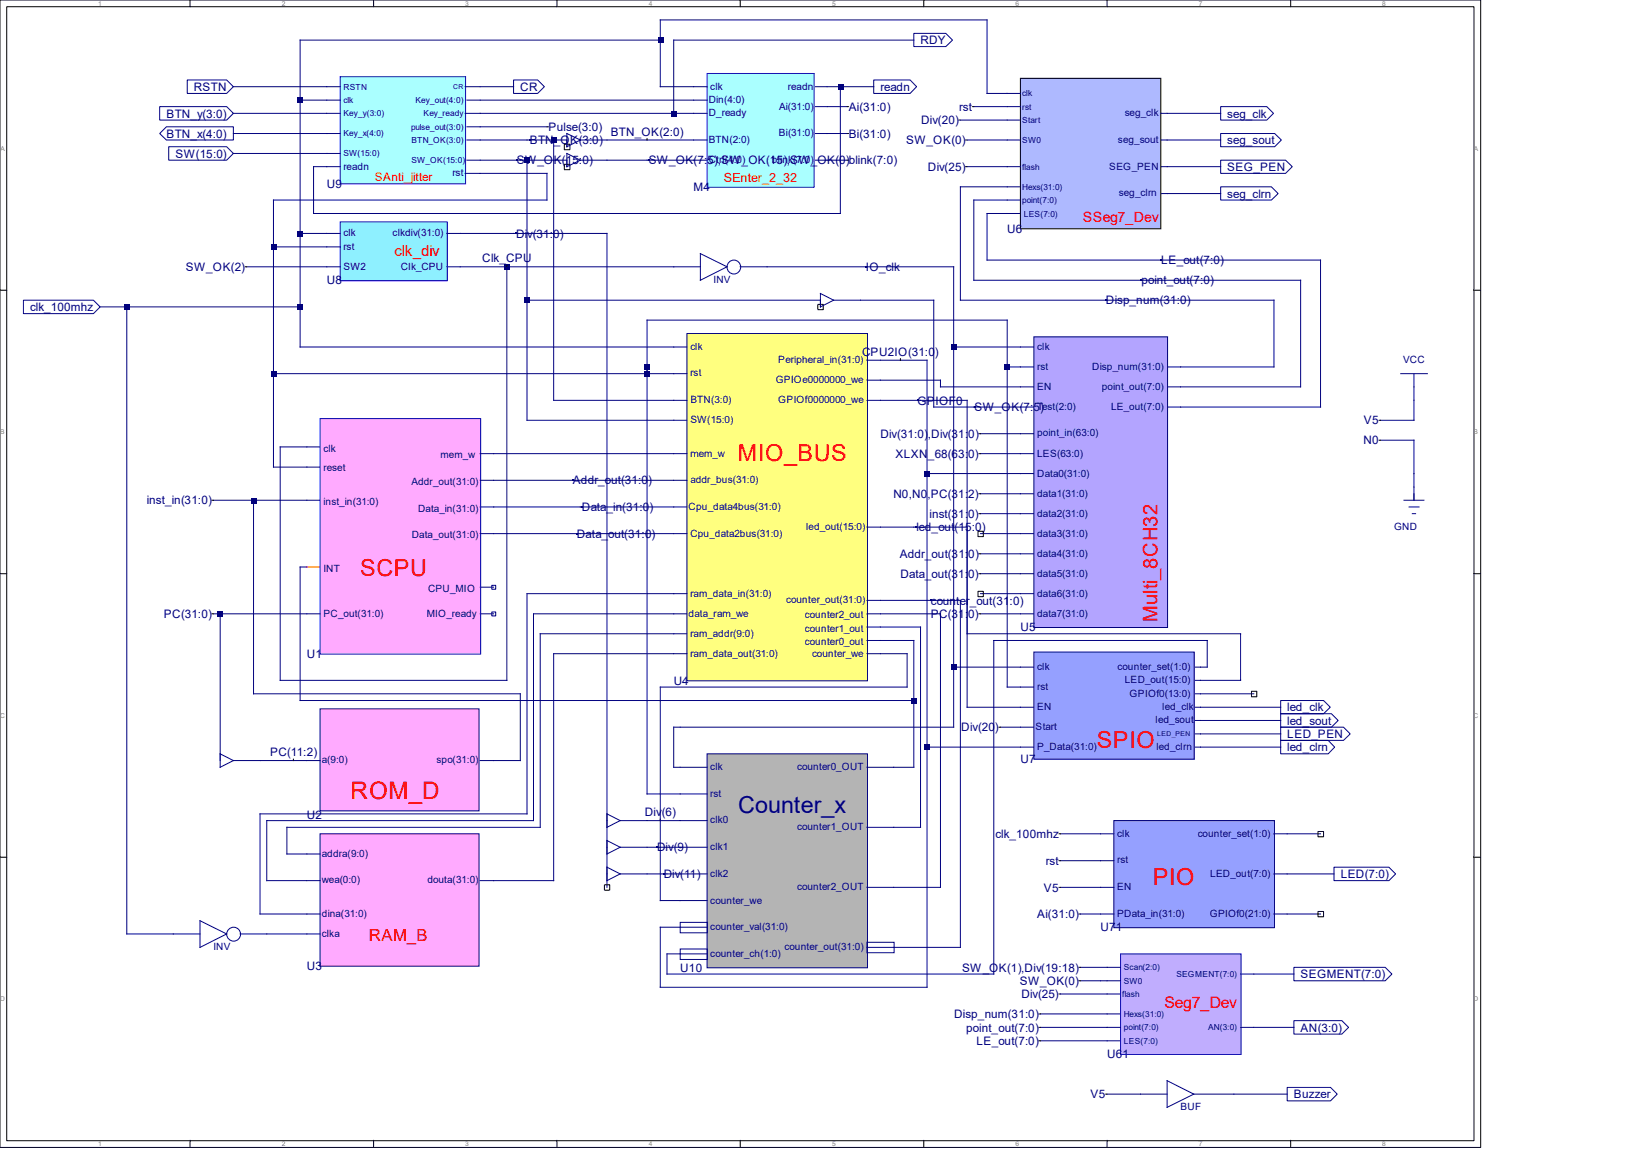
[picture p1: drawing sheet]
<svg xmlns="http://www.w3.org/2000/svg" width="297mm" height="210mm" viewBox="0 0 297 210" stroke-linecap="round" stroke-linejoin="round" font-family="sans-serif">
<g fill="none" stroke="#000" stroke-width=".18">
<path d="M0 0h270.5v209.5h-270.5zM1.2 1.2h268v207.1h-268zM34.7 0v1.2M68.2 0v1.2M101.7 0v1.2M135.2 0v1.2M168.7 0v1.2M202.2 0v1.2M235.8 0v1.2M0 53h1.2M269.2 53h1.2M0 104.8h1.2"/>
<path d="M269.2 104.8h1.2M0 156.5h1.2M269.2 156.5h1.2M34.7 208.2v1.3M68.2 208.2v1.3M101.7 208.2v1.3M135.2 208.2v1.3M168.7 208.2v1.3M202.2 208.2v1.3M235.8 208.2v1.3"/>
</g>
<path d="M62.1 14h22.9v19.6h-22.9z" fill-rule="evenodd" fill="#aff"/>
<path d="M62.1 14h22.9v19.6h-22.9z" fill="none" stroke="#00f" stroke-width=".18"/>
<g fill="none" stroke="#000080" stroke-width=".18">
<path d="M59.7 15.8h2.4M59.7 18.3h2.4M85 15.8h2.7M85.3 18.3h2.4M59.7 28h2.4M59.7 30.4h2.4M59.7 20.7h2.4M59.7 24.4h2.4M85 20.7h2.7M85 31.7h2.7M85.3 29.3h2.4M85.3 23.2h2.4"/>
<path d="M85.3 25.6h2.4"/>
</g>
<path d="M62.1 40.5h19.6v10.8h-19.6z" fill-rule="evenodd" fill="#8ef0ff"/>
<path d="M62.1 40.5h19.6v10.8h-19.6z" fill="none" stroke="#00f" stroke-width=".18"/>
<path d="M59.7 45.1h2.4M59.7 42.6h2.4M59.7 48.7h2.4M81.6 42.6h2.5M81.6 48.7h2.5" fill="none" stroke="#000080" stroke-width=".18"/>
<path d="M58.5 129.5h29v18.6h-29z" fill-rule="evenodd" fill="#faf"/>
<path d="M56 138.9h2.5M58.5 129.5h29v18.6h-29zM87.7 138.9h2.5" fill="none" stroke="#000080" stroke-width=".18"/>
<path d="M129.2 137.7h29.3v39h-29.3z" fill-rule="evenodd" fill="#b4b4b4"/>
<g fill="none" stroke="#000080" stroke-width=".18">
<path d="M184 39h2.4M184 36.5h2.4M184 34.1h2.4M212 30.4h1.2M212 25.6h1.2M212 35.3h1.2M129.2 137.7h29.3v39h-29.3zM124.2 140.1h5M124.2 145h5M124.2 149.9h5M124.2 154.7h5M124.2 159.6h5"/>
<path d="M158.4 140.1h4.8M158.4 151.1h4.8M124.2 168.4h5v1.9h-5zM124.2 173.3h5v1.9h-5zM124.2 164.5h5M124.2 169.3h5M124.2 174.2h5M158.4 172.1h4.9v1.9h-4.9zM158.4 162.1h4.8M158.4 173h4.8"/>
</g>
<path d="M186.4 14.3h25.6v27.5h-25.6z" fill-rule="evenodd" fill="#aeb9ff"/>
<path d="M186.4 14.3h25.6v27.5h-25.6z" fill="none" stroke="#000" stroke-width=".18"/>
<path d="M184 17.1h2.4M184 19.5h2.4M184 25.6h2.4M184 30.4h2.4M184 21.9h2.4M212 20.7h1.2" fill="none" stroke="#000080" stroke-width=".18"/>
<path d="M125.5 60.9h33v63.4h-33z" fill-rule="evenodd" fill="#ffff7f"/>
<g fill="none" stroke="#000080" stroke-width=".18">
<path d="M42.6 15.8h17.1M87.7 15.8h6.1M148.6 15.8h2.5M148.6 19.5h2.5M42.6 20.7h17.1M42.6 24.4h17.1M42.6 28h17.1M148.6 24.4h2.5M148.6 29.3h2.5M123.1 63.4h2.4M123.1 68.2h2.4M123.1 73.1h2.4"/>
<path d="M123.1 76.8h2.4M125.5 60.9h33v63.4h-33zM158.4 73.1h2.4M158.4 65.8h2.4M158.4 69.4h2.4M123.1 82.8h2.4M123.1 87.7h2.4M123.1 92.6h2.4M123.1 97.5h2.4M158.4 96.3h2.4M123.1 119.4h2.4M123.1 115.7h2.4"/>
<path d="M123.1 112.1h2.4M123.1 108.4h2.4M158.4 119.4h2.4M158.4 112.1h2.4M158.4 109.6h2.4M158.4 114.5h2.4M158.4 117h2.4"/>
</g>
<path d="M129.2 13.4h19.5v20.8h-19.5z" fill-rule="evenodd" fill="#aff"/>
<path d="M129.2 13.4h19.5v20.8h-19.5z" fill="none" stroke="#00f" stroke-width=".18"/>
<path d="M87.7 18.3h41.5M126.7 15.8h2.5M166.9 7.3h-43.8v13.4M87.7 20.7h41.5M126.7 29.3h2.5M126.7 25.6h2.5" fill="none" stroke="#000080" stroke-width=".18"/>
<path d="M122.6 20.2h1v1.1h-1z" fill-rule="evenodd" fill="#000080"/>
<path d="M87.7 23.2h12.2M45.1 48.7h14.6M84.1 42.6h26.8v119.5" fill="none" stroke="#000080" stroke-width=".18"/>
<path d="M99.9 23.2h.3M44.8 48.7h.3" fill="none" stroke="#000" stroke-width=".18"/>
<path d="M94.1 42.5h.3v.3h-.3z" fill-rule="evenodd" fill="#000080"/>
<path d="M177.6 19.5h.3M175.1 21.9h.3M176.4 25.6h.3M176.4 30.4h.3M110.4 161.6h1v1h-1z" fill="none" stroke="#000" stroke-width=".18"/>
<path d="M177.9 19.5h6.1M175.4 21.9h8.6M176.7 25.6h7.3M176.7 30.4h7.3M184 39h-3.7v8.5h60.9v26.8h-25.6M213.2 20.7h9.8M213.2 25.6h9.8M213.2 30.4h9.8M213.2 35.3h9.8" fill="none" stroke="#000080" stroke-width=".18"/>
<path d="M212 47.4h.3v.3h-.3z" fill-rule="evenodd" fill="#000080"/>
<path d="M184 36.5h-6.1v14.7h59.7v19.5h-22" fill="none" stroke="#000080" stroke-width=".18"/>
<path d="M208.4 51.1h.2v.2h-.2z" fill-rule="evenodd" fill="#000080"/>
<path d="M184 34.1h-8.6v20.7h57.3v12.2h-17.1" fill="none" stroke="#000080" stroke-width=".18"/>
<path d="M201.9 54.7h.2v.2h-.2z" fill-rule="evenodd" fill="#000080"/>
<path d="M151.1 15.8h8.5M153.5 15.8v23.2h-96.2v-8.6h2.4" fill="none" stroke="#000080" stroke-width=".18"/>
<path d="M153 15.4h1.1v1h-1.1z" fill-rule="evenodd" fill="#000080"/>
<g fill="none" stroke="#000080" stroke-width=".18">
<path d="M29.2 19.5h12.2l1.2 1.2-1.2 1.2h-12.2zM34.2 14.6h7.2l1.2 1.2-1.2 1.3h-7.2zM54.8 18.3h4.9M93.8 14.6h4.4l1.2 1.2-1.2 1.3h-4.4zM120.6 7.3h-65.8v56.1h68.3M126.7 15.8h-6.1v-12.2h59.7v13.5h3.7M151.1 19.5h3.6M159.6 14.6h6.6l1.2 1.2-1.2 1.3h-6.6zM223 19.5h8.4l1.2 1.2-1.2 1.2h-8.4zM30.4 23.2h12.2v2.4h-12.2l-1.2-1.2zM30.8 26.8h10.6l1.2 1.2-1.2 1.3h-10.6zM151.1 24.4h3.6"/>
<path d="M151.1 29.3h3.6M223 24.4h9.8l1.3 1.2-1.3 1.2h-9.8zM223 29.3h11.8l1.3 1.1-1.3 1.3h-11.8zM223 34.1h9.2l1.3 1.2-1.3 1.2h-9.2zM18.3 56h36.5M23.2 56v114.6h8.5M54.8 42.6h4.9"/>
</g>
<path d="M154.7 19.5h.3M154.7 24.4h.3M154.7 29.3h.3" fill="none" stroke="#000" stroke-width=".18"/>
<g fill="#000080">
<path d="M22.7 55.6h1v1h-1z" fill-rule="evenodd"/>
<path d="M54.4 17.8h1v1h-1z" fill-rule="evenodd"/>
<path d="M54.4 42.2h1v1h-1z" fill-rule="evenodd"/>
<path d="M54.4 55.6h1v1h-1z" fill-rule="evenodd"/>
<path d="M120.1 6.9h1.1v.9h-1.1z" fill-rule="evenodd"/>
</g>
<path d="M166.9 6.1h5.9l1.2 1.2-1.2 1.2h-5.9zM87.7 25.6h15.8v1.2M101.1 25.6v47.5h22" fill="none" stroke="#000080" stroke-width=".18"/>
<g fill="#000080">
<path d="M96.6 25.4h.3v.3h-.3z" fill-rule="evenodd"/>
<path d="M100.7 25.1h.9v1h-.9z" fill-rule="evenodd"/>
</g>
<path d="M103.1 26.3h1v1h-1zM118.2 25.3v.3" fill="none" stroke="#000" stroke-width=".18"/>
<path d="M87.7 29.3h15.8v1.1M96.3 29.3v47.5h26.8M103.5 24.4l2.5 1.2-2.5 1.2zM106 25.6h20.7M96.3 54.8h53.6v1.2" fill="none" stroke="#000080" stroke-width=".18"/>
<g fill="#000080">
<path d="M94.3 29.1h.3v.3h-.3z" fill-rule="evenodd"/>
<path d="M95.8 28.8h1v1h-1z" fill-rule="evenodd"/>
<path d="M95.8 54.4h1v1h-1z" fill-rule="evenodd"/>
</g>
<path d="M103.1 30h1v1h-1zM149.4 55.6h1v1h-1z" fill="none" stroke="#000" stroke-width=".18"/>
<path d="M103.5 28l2.5 1.3-2.5 1.1zM106 29.3h20.7" fill="none" stroke="#000080" stroke-width=".18"/>
<path d="M118.4 29.1h.2v.3h-.2z" fill-rule="evenodd" fill="#000080"/>
<path d="M87.7 31.7h12.2v4.8h-49.9v48.8h6M50 45.1h9.7M50 68.2h73.1M184 67h2.4M186.4 125.5h-2.4v-67h-65.8v86.5h6" fill="none" stroke="#000080" stroke-width=".18"/>
<g fill="#000080">
<path d="M49.5 44.6h1v1h-1z" fill-rule="evenodd"/>
<path d="M49.5 67.8h1v.9h-1z" fill-rule="evenodd"/>
<path d="M117.7 66.5h1v1h-1z" fill-rule="evenodd"/>
<path d="M117.7 67.8h1v.9h-1z" fill-rule="evenodd"/>
<path d="M183.5 66.5h1v1h-1z" fill-rule="evenodd"/>
</g>
<g fill="none" stroke="#000080" stroke-width=".18">
<path d="M4.3 54.8h12.8l1.2 1.2-1.2 1.3h-12.8zM84.1 48.7h39M92.6 48.7v75.5h-41.4v-42.6h4.8M31.7 170.6h4.8M36.5 168.1l4.9 2.5-4.9 2.4zM43.9 170.6h4.8"/>
<circle cx="42.7" cy="170.6" r="1.26"/>
</g>
<path d="M92.1 48.3h1v1h-1z" fill-rule="evenodd" fill="#000080"/>
<path d="M92.6 48.4v.3" fill="none" stroke="#000" stroke-width=".18"/>
<g fill="none" stroke="#000080" stroke-width=".18">
<path d="M123.1 48.7h4.8M127.9 46.3l4.9 2.4-4.9 2.5zM135.2 48.7h4.9M186.4 121.8h2.4M186.4 136.4h2.4M186.4 125.5h2.4M186.4 129.2h2.4M186.4 132.8h2.4M218.1 121.8h1.2M218.1 136.4h1.2M218.1 129.2h1.2M218.1 124.2h1.2"/>
<path d="M218.1 126.7h1.2M218.1 131.6h1.2M218.1 134h1.2"/>
<circle cx="134" cy="48.8" r="1.26"/>
</g>
<path d="M188.8 119.1h29.3v19.5h-29.3z" fill-rule="evenodd" fill="#95a0ff"/>
<path d="M188.8 119.1h29.3v19.5h-29.3zM110.9 148.6l2.4 1.3-2.4 1.2zM110.9 153.5l2.4 1.2-2.4 1.3zM113.3 149.9h10.9M113.3 154.7h10.9" fill="none" stroke="#000080" stroke-width=".18"/>
<path d="M120.6 149.6v.3" fill="none" stroke="#000" stroke-width=".18"/>
<path d="M119.9 154.6h.2v.3h-.2z" fill-rule="evenodd" fill="#000080"/>
<path d="M110.9 158.4l2.4 1.2-2.4 1.2zM113.3 159.6h10.9" fill="none" stroke="#000080" stroke-width=".18"/>
<path d="M121.1 159.5h.3v.2h-.3z" fill-rule="evenodd" fill="#000080"/>
<path d="M160.8 65.8h8.5v114.5h-48.7v-11h3.6M169.3 86.5h17.1M160.8 119.4h4.9v6.1h-45.1v39h3.6M169.3 136.4h17.1" fill="none" stroke="#000080" stroke-width=".18"/>
<path d="M164.5 65.5v.3" fill="none" stroke="#000" stroke-width=".18"/>
<g fill="#000080">
<path d="M168.9 86.1h1v.9h-1z" fill-rule="evenodd"/>
<path d="M168.9 136h1v1h-1z" fill-rule="evenodd"/>
</g>
<g fill="none" stroke="#000080" stroke-width=".18">
<path d="M179.1 79.2h7.3M179.1 82.8h7.3M179.1 90.2h7.3M179.1 93.8h7.3M160.8 112.1h11v50h-8.6M160.8 114.5h7.3v36.6h-4.9M160.8 109.6h14.6v63.4h-12.2M179.1 101.1h7.3M179.1 104.8h7.3M179.1 112.1h7.3M219.3 126.7h9.7M219.3 129.2h14.6"/>
<path d="M219.3 131.6h14.6M219.3 134h14.6M219.3 136.4h14.6M233.9 127.9h7.9l1.2 1.3-1.2 1.1h-7.9zM233.9 130.3h9.3l1.2 1.3-1.2 1.2h-9.3zM233.9 132.8h11.5l1.2 1.2-1.2 1.2h-11.5zM233.9 135.2h8.7l1.2 1.2-1.2 1.3h-8.7z"/>
</g>
<path d="M178.8 79.2h.3M178.8 82.8h.3M178.8 90.2h.3M178.8 93.8h.3M178.8 101.1h.3M178.8 104.8h.3M178.8 112.1h.3M228.6 126.2h1v1.1h-1z" fill="none" stroke="#000" stroke-width=".18"/>
<path d="M169.9 109.5h.3v.3h-.3z" fill-rule="evenodd" fill="#000080"/>
<path d="M160.8 96.3h15.9v19.4h49.9v8.5h-7.3M219.3 121.8h1.2v-4.8h-39v60.9h-59.7v-3.7h2.4" fill="none" stroke="#000080" stroke-width=".18"/>
<path d="M167.2 96.1h.3v.3h-.3z" fill-rule="evenodd" fill="#000080"/>
<path d="M160.8 73.1h15.9v56.1h9.7" fill="none" stroke="#000080" stroke-width=".18"/>
<path d="M167.5 73h.2v.2h-.2z" fill-rule="evenodd" fill="#000080"/>
<path d="M39 91.4h17M46.3 91.4v35.3h48.7v12.2h-4.8" fill="none" stroke="#000080" stroke-width=".18"/>
<path d="M38.7 91.4h.3" fill="none" stroke="#000" stroke-width=".18"/>
<path d="M45.8 90.9h1v1h-1z" fill-rule="evenodd" fill="#000080"/>
<path d="M39 112.1h17M40.2 112.1v26.8" fill="none" stroke="#000080" stroke-width=".18"/>
<path d="M38.7 112.1h.3" fill="none" stroke="#000" stroke-width=".18"/>
<path d="M39.8 111.6h.9v1h-.9z" fill-rule="evenodd" fill="#000080"/>
<path d="M40.2 137.7l2.4 1.2-2.4 1.2zM42.6 138.9h13.4M48.7 170.6h7.3" fill="none" stroke="#000080" stroke-width=".18"/>
<path d="M53.6 138.6v.3" fill="none" stroke="#000" stroke-width=".18"/>
<path d="M58.5 152.3h29v24.1h-29z" fill-rule="evenodd" fill="#faf"/>
<path d="M56 81.6h2.5M56 85.3h2.5M56 91.4h2.5M56 156h2.5M58.5 152.3h29v24.1h-29zM56 170.6h2.5M56 160.8h2.5M56 166.9h2.5M87.7 160.8h2.5" fill="none" stroke="#000080" stroke-width=".18"/>
<path d="M56 103.5h2.5" fill="none" stroke="#f00" stroke-width=".18"/>
<path d="M58.5 76.5h29.3v43h-29.3z" fill-rule="evenodd" fill="#faf"/>
<path d="M58.5 76.5h29.3v43h-29.3z" fill="none" stroke="#00f" stroke-width=".18"/>
<path d="M87.7 87.7h2.5M87.7 82.8h2.5M87.7 92.6h2.5M87.7 97.5h2.5M56 112.1h2.5M56 103.5h-1.2v24.4h112.1M87.7 112.1h2.5M87.7 107.2h2.5M89.8 106.9h.8v.7h-.8zM89.8 111.8h.8v.7h-.8zM160.8 117h6.1v23.1h-3.7" fill="none" stroke="#000080" stroke-width=".18"/>
<path d="M166.5 127.5h.9v.9h-.9z" fill-rule="evenodd" fill="#000080"/>
<path d="M90.2 82.8h32.9M90.2 87.7h32.9" fill="none" stroke="#000080" stroke-width=".18"/>
<path d="M104.5 87.6h.3v.2h-.3z" fill-rule="evenodd" fill="#000080"/>
<path d="M90.2 92.6h32.9" fill="none" stroke="#000080" stroke-width=".18"/>
<path d="M106.2 92.5h.2v.2h-.2z" fill-rule="evenodd" fill="#000080"/>
<path d="M90.2 97.5h32.9" fill="none" stroke="#000080" stroke-width=".18"/>
<path d="M105.2 97.3h.3v.3h-.3z" fill-rule="evenodd" fill="#000080"/>
<g fill="none" stroke="#000080" stroke-width=".18">
<path d="M160.8 69.4h11v1.3h17M186.4 74.3h2.4M186.4 79.2h2.4M186.4 63.4h2.4M186.4 67h2.4M213.2 70.7h2.4M213.2 74.3h2.4M213.2 67h2.4M186.4 82.8h2.4M186.4 86.5h2.4M186.4 90.2h2.4M186.4 93.8h2.4"/>
<path d="M186.4 97.5h2.4M123.1 112.1h-25.6v37.8h-48.8v10.9h7.3M123.1 119.4h-22v41.4h-10.9M123.1 115.7h-24.4v35.4h-46.3v4.9h3.6M123.1 108.4h-26.8v40.2h-48.8v18.3h8.5M186.4 112.1h2.4M186.4 108.4h2.4M186.4 101.1h2.4M186.4 104.8h2.4M182.8 132.8h3.6"/>
</g>
<path d="M182.5 132.8h.3" fill="none" stroke="#000" stroke-width=".18"/>
<path d="M188.8 61.5h24.5v53.1h-24.5z" fill-rule="evenodd" fill="#b3a4ff"/>
<g fill="none" stroke="#000080" stroke-width=".18">
<path d="M188.8 61.5h24.5v53.1h-24.5zM255.9 68.2h4.8M258.3 68.2v8.6h-6.1M179.1 97.5h7.3M252.2 80.4h6.1v11M256.5 91.4h3.6M257.4 92.6h1.8M258 93.8h.6M179.1 108.4h7.3M193.7 157.2h7.3M193.7 152.3h7.3M235.1 159.6h8.6"/>
<path d="M243.7 158.4h10l1.2 1.2-1.2 1.2h-10zM193.7 162.1h7.3M197.4 166.9h3.6"/>
</g>
<path d="M251.9 76.8h.3M178.6 97h1v1h-1zM251.9 80.4h.3M178.6 108h1v1h-1zM193.4 157.2h.3M193.4 152.3h.3M193.4 162.1h.3M197.1 166.9h.3" fill="none" stroke="#000" stroke-width=".18"/>
<path d="M203.5 149.9h29.3v19.5h-29.3z" fill-rule="evenodd" fill="#95a0ff"/>
<path d="M201 152.3h2.5M201 157.2h2.5M203.5 149.9h29.3v19.5h-29.3zM232.7 152.3h8.5M232.7 159.6h2.4M201 162.1h2.5M201 166.9h2.5M232.7 166.9h8.5" fill="none" stroke="#000080" stroke-width=".18"/>
<path d="M240.7 151.8h1.1v1h-1.1zM240.7 166.5h1.1v.9h-1.1z" fill="none" stroke="#000" stroke-width=".18"/>
<path d="M204.7 174.2h22v18.4h-22z" fill-rule="evenodd" fill="#c0adfe"/>
<path d="M204.7 174.2h22v18.4h-22z" fill="none" stroke="#00f" stroke-width=".18"/>
<g fill="none" stroke="#000080" stroke-width=".18">
<path d="M140.1 48.7h34.1v84.1h-51.1v7.3h1.1M174.2 63.4h12.2M174.2 121.8h12.2M197.4 176.7h7.3M197.4 179.1h7.3M226.6 177.9h9.7M236.3 176.7h16.7l1.3 1.2-1.3 1.2h-16.7zM190.1 190.1h14.6M190.1 187.6h14.6M190.1 185.2h14.6M193.7 181.5h11M202.2 199.8h11"/>
<path d="M213.2 197.4l4.9 2.4-4.9 2.4zM218.1 199.8h17M226.6 187.6h9.7M235.1 198.6h7.9l1.3 1.2-1.3 1.2h-7.9zM236.3 186.4h8.8l1.2 1.2-1.2 1.2h-8.8z"/>
</g>
<path d="M197.1 176.7h.3M197.1 179.1h.3M189.7 185.2h.4M189.7 187.6h.4M189.7 190.1h.4M193.4 181.5h.3M201.9 199.8h.3" fill="none" stroke="#000" stroke-width=".18"/>
<g fill="#000080">
<path d="M158 48.6h.3v.3h-.3z" fill-rule="evenodd"/>
<path d="M173.8 62.9h1v1h-1z" fill-rule="evenodd"/>
<path d="M173.8 121.4h1v.9h-1z" fill-rule="evenodd"/>
</g>
<path d="M149.9 53.6l2.4 1.2-2.4 1.2zM152.3 54.8h18.3v19.5h15.8" fill="none" stroke="#000080" stroke-width=".18"/>
<path d="M177.9 74.2h.2v.3h-.2z" fill-rule="evenodd" fill="#000080"/>
<text font-size="4.4" fill="#f00" x="64.1" y="145.9">ROM_D</text>
<g font-size="4.3" fill="#f00">
<text x="134.8" y="84.2">MIO_BUS</text>
<text x="65.8" y="105.2">SCPU</text>
<text x="200.3" y="136.6">SPIO</text>
<text x="210.6" y="161.6">PIO</text>
</g>
<text font-size="4.3" fill="#000080" x="134.8" y="148.5">Counter_x</text>
<text font-size="3.7" fill="#f00" x="211.5" y="113.5" transform="rotate(-90 211.5 113.5)">Multi_8CH32</text>
<text font-size="3" fill="#f00" x="67.4" y="171.9">RAM_B</text>
<text font-size="2.9" fill="#f00" x="212.7" y="184.1">Seg7_Dev</text>
<text font-size="2.7" fill="#f00" x="72.1" y="46.8">clk_div</text>
<text font-size="2.6" fill="#f00" x="197.8" y="40.5">SSeg7_Dev</text>
<text font-size="2.3" fill="#f00" x="132.2" y="33.2">SEnter_2_32</text>
<g font-size="2.1" fill="#000080">
<text x="168.1" y="8.1">RDY</text>
<text x="35.4" y="16.6">RSTN</text>
<text x="95" y="16.6">CR</text>
<text x="160.8" y="16.6">readn</text>
<text x="30.4" y="21.5">BTN_y(3:0)</text>
<text x="100.2" y="23.9">Pulse(3:0)</text>
<text x="155" y="20.2">Ai(31:0)</text>
<text x="168.3" y="22.7">Div(20)</text>
<text x="175.2" y="20.2">rst</text>
<text x="224.2" y="21.5">seg_clk</text>
<text x="30.4" y="25.1">BTN_x(4:0)</text>
<text x="32" y="28.8">SW(15:0)</text>
<text x="96.8" y="26.3">BTN_OK(3:0)</text>
<text x="111.5" y="24.8">BTN_OK(2:0)</text>
<text x="155" y="25.1">Bi(31:0)</text>
<text x="165.5" y="26.3">SW_OK(0)</text>
<text x="224.2" y="26.3">seg_sout</text>
<text x="59.7" y="34.2">U9</text>
<text x="94.4" y="30">SW_OK(15:0)</text>
<text x="118.5" y="30">SW_OK(7:5),SW_OK(15),SW_OK(0)blink(7:0)</text>
<text x="126.7" y="34.9">M4</text>
<text x="169.5" y="31.2">Div(25)</text>
<text x="224.2" y="31.2">SEG_PEN</text>
<text x="224.2" y="36.1">seg_clrn</text>
<text x="88.1" y="47.9">Clk_CPU</text>
<text x="94.3" y="43.4">Div(31:0)</text>
<text x="184" y="42.5">U6</text>
<text x="34" y="49.5">SW_OK(2)</text>
<text x="59.7" y="51.9">U8</text>
<text x="158.2" y="49.5">IO_clk</text>
<text x="208.5" y="51.9">point_out(7:0)</text>
<text x="212.1" y="48.3">LE_out(7:0)</text>
<text x="5.5" y="56.8">clk_100mhz</text>
<text x="202" y="55.6">Disp_num(31:0)</text>
<text x="157.5" y="64.9">CPU2IO(31:0)</text>
<text x="167.6" y="73.9">GPIOF0</text>
<text x="178" y="75.1">SW_OK(7:5)</text>
<text x="249.1" y="77.5">V5</text>
<text x="160.8" y="80">Div(31:0),Div(31:0)</text>
<text x="163.6" y="83.6">XLXN_68(63:0)</text>
<text x="249.1" y="81.2">N0</text>
<text x="104.6" y="88.5">Addr_out(31:0)</text>
<text x="26.8" y="92.1">inst_in(31:0)</text>
<text x="106.3" y="93.3">Data_in(31:0)</text>
<text x="163.2" y="90.9">N0,N0,PC(31:2)</text>
<text x="169.8" y="94.6">inst(31:0)</text>
<text x="105.4" y="98.2">Data_out(31:0)</text>
<text x="164.3" y="101.9">Addr_out(31:0)</text>
<text x="167.4" y="97">led_out(15:0)</text>
<text x="164.5" y="105.5">Data_out(31:0)</text>
<text x="29.9" y="112.9">PC(31:0)</text>
<text x="170" y="112.9">PC(31:0)</text>
<text x="170" y="110.4">counter_out(31:0)</text>
<text x="186.4" y="115.3">U5</text>
<text x="56" y="120.1">U1</text>
<text x="123.1" y="125">U4</text>
<text x="235.1" y="129.9">led_clk</text>
<text x="175.6" y="133.6">Div(20)</text>
<text x="235.1" y="132.3">led_sout</text>
<text x="235.1" y="134.8">LED_PEN</text>
<text x="235.1" y="137.2">led_clrn</text>
<text x="49.4" y="138">PC(11:2)</text>
<text x="186.4" y="139.4">U7</text>
<text x="56" y="149.6">U2</text>
<text x="117.8" y="149">Div(6)</text>
<text x="120" y="155.5">Div(9)</text>
<text x="181.8" y="153">clk_100mhz</text>
<text x="121.2" y="160.4">Div(11)</text>
<text x="191.1" y="157.9">rst</text>
<text x="244.9" y="160.4">LED(7:0)</text>
<text x="189.4" y="167.7">Ai(31:0)</text>
<text x="190.7" y="162.8">V5</text>
<text x="201" y="170.1">U71</text>
<text x="56" y="177.1">U3</text>
<text x="124.2" y="177.4">U10</text>
<text x="175.7" y="177.4">SW_OK(1),Div(19:18)</text>
<text x="186.3" y="179.9">SW_OK(0)</text>
<text x="237.6" y="178.6">SEGMENT(7:0)</text>
<text x="174.3" y="185.9">Disp_num(31:0)</text>
<text x="186.6" y="182.3">Div(25)</text>
<text x="176.5" y="188.4">point_out(7:0)</text>
<text x="178.4" y="190.8">LE_out(7:0)</text>
<text x="237.6" y="188.4">AN(3:0)</text>
<text x="202.2" y="193.3">U61</text>
<text x="199.2" y="200.6">V5</text>
<text x="236.3" y="200.6">Buzzer</text>
</g>
<text font-size="2.1" fill="#f00" x="68.5" y="33">SAnti_jitter</text>
<g font-size="1.8" fill="#000080">
<text x="129.8" y="16.4">clk</text>
<text x="143.9" y="16.4">readn</text>
<text x="129.5" y="18.8">Din(4:0)</text>
<text x="129.5" y="21.3">D_ready</text>
<text x="142.3" y="20">Ai(31:0)</text>
<text x="205.4" y="21.3">seg_clk</text>
<text x="129.5" y="29.8">Ctrl(4:0)</text>
<text x="129.5" y="26.1">BTN(2:0)</text>
<text x="141" y="29.8">blink(7:0)</text>
<text x="142.2" y="24.9">Bi(31:0)</text>
<text x="204.2" y="26.1">seg_sout</text>
<text x="62.7" y="31">readn</text>
<text x="82.6" y="32.2">rst</text>
<text x="202.6" y="31">SEG_PEN</text>
<text x="204.4" y="35.9">seg_clrn</text>
<text x="62.7" y="45.6">rst</text>
<text x="62.7" y="43.2">clk</text>
<text x="71.7" y="43.2">clkdiv(31:0)</text>
<text x="62.7" y="49.3">SW2</text>
<text x="73.2" y="49.3">Clk_CPU</text>
<text x="130.3" y="51.7">INV</text>
<text x="126.1" y="63.9">clk</text>
<text x="189.4" y="63.9">clk</text>
<text x="126.1" y="68.7">rst</text>
<text x="141.7" y="70">GPIOe0000000_we</text>
<text x="142.2" y="66.3">Peripheral_in(31:0)</text>
<text x="189.4" y="67.5">rst</text>
<text x="189.4" y="71.2">EN</text>
<text x="199.5" y="67.5">Disp_num(31:0)</text>
<text x="201.3" y="71.2">point_out(7:0)</text>
<text x="256.3" y="66.3">VCC</text>
<text x="126.1" y="73.6">BTN(3:0)</text>
<text x="126.1" y="77.3">SW(15:0)</text>
<text x="142.2" y="73.6">GPIOf0000000_we</text>
<text x="189.4" y="74.8">Test(2:0)</text>
<text x="202.9" y="74.8">LE_out(7:0)</text>
<text x="59.1" y="82.5">clk</text>
<text x="80.5" y="83.7">mem_w</text>
<text x="126.1" y="83.4">mem_w</text>
<text x="189.4" y="79.7">point_in(63:0)</text>
<text x="189.4" y="83.4">LES(63:0)</text>
<text x="59.1" y="86.1">reset</text>
<text x="75.1" y="88.6">Addr_out(31:0)</text>
<text x="126.1" y="88.3">addr_bus(31:0)</text>
<text x="189.4" y="87">Data0(31:0)</text>
<text x="59.1" y="92.2">inst_in(31:0)</text>
<text x="76.4" y="93.4">Data_in(31:0)</text>
<text x="125.8" y="93.1">Cpu_data4bus(31:0)</text>
<text x="189.4" y="90.7">data1(31:0)</text>
<text x="189.4" y="94.4">data2(31:0)</text>
<text x="75.2" y="98.3">Data_out(31:0)</text>
<text x="126.1" y="98">Cpu_data2bus(31:0)</text>
<text x="147.3" y="96.8">led_out(15:0)</text>
<text x="189.4" y="98">data3(31:0)</text>
<text x="189.4" y="101.6">data4(31:0)</text>
<text x="254.6" y="96.8">GND</text>
<text x="59.1" y="104.4">INT</text>
<text x="189.4" y="105.3">data5(31:0)</text>
<text x="59.1" y="112.6">PC_out(31:0)</text>
<text x="78" y="112.6">MIO_ready</text>
<text x="78.2" y="108">CPU_MIO</text>
<text x="125.8" y="112.6">data_ram_we</text>
<text x="126.1" y="109">ram_data_in(31:0)</text>
<text x="143.6" y="110.2">counter_out(31:0)</text>
<text x="147" y="112.9">counter2_out</text>
<text x="189.4" y="109">data6(31:0)</text>
<text x="189.4" y="112.6">data7(31:0)</text>
<text x="126.1" y="119.9">ram_data_out(31:0)</text>
<text x="126.1" y="116.3">ram_addr(9:0)</text>
<text x="147" y="115.4">counter1_out</text>
<text x="147" y="117.8">counter0_out</text>
<text x="148.3" y="119.9">counter_we</text>
<text x="189.4" y="122.4">clk</text>
<text x="204.1" y="122.4">counter_set(1:0)</text>
<text x="205.4" y="124.8">LED_out(15:0)</text>
<text x="189.4" y="126">rst</text>
<text x="189.4" y="129.7">EN</text>
<text x="206.3" y="127.3">GPIOf0(13:0)</text>
<text x="212.3" y="129.7">led_clk</text>
<text x="189.1" y="133.3">Start</text>
<text x="189.4" y="137">P_Data(31:0)</text>
<text x="211.1" y="132.1">led_sout</text>
<text x="211.2" y="137">led_clrn</text>
<text x="58.8" y="139.4">a(9:0)</text>
<text x="79.7" y="139.4">spo(31:0)</text>
<text x="129.8" y="140.6">clk</text>
<text x="145.6" y="140.6">counter0_OUT</text>
<text x="129.8" y="145.5">rst</text>
<text x="129.8" y="150.4">clk0</text>
<text x="129.8" y="155.3">clk1</text>
<text x="145.6" y="151.6">counter1_OUT</text>
<text x="204" y="152.8">clk</text>
<text x="218.8" y="152.8">counter_set(1:0)</text>
<text x="58.8" y="156.5">addra(9:0)</text>
<text x="58.8" y="161.3">wea(0:0)</text>
<text x="78.1" y="161.3">douta(31:0)</text>
<text x="129.8" y="160.1">clk2</text>
<text x="204" y="157.7">rst</text>
<text x="221.1" y="160.1">LED_out(7:0)</text>
<text x="58.8" y="167.4">dina(31:0)</text>
<text x="129.8" y="165">counter_we</text>
<text x="145.6" y="162.6">counter2_OUT</text>
<text x="204" y="162.6">EN</text>
<text x="204" y="167.4">PData_in(31:0)</text>
<text x="221" y="167.4">GPIOf0(21:0)</text>
<text x="39" y="173.5">INV</text>
<text x="58.8" y="171.1">clka</text>
<text x="129.8" y="169.9">counter_val(31:0)</text>
<text x="143.3" y="173.5">counter_out(31:0)</text>
<text x="129.8" y="174.8">counter_ch(1:0)</text>
<text x="215.6" y="202.8">BUF</text>
</g>
<g font-size="1.5" fill="#000080">
<text x="62.7" y="16.4">RSTN</text>
<text x="186.7" y="17.6">clk</text>
<text x="62.7" y="21.3">Key_y(3:0)</text>
<text x="62.7" y="18.8">clk</text>
<text x="75.1" y="23.7">pulse_out(3:0)</text>
<text x="75.9" y="18.8">Key_out(4:0)</text>
<text x="77.3" y="21.3">Key_ready</text>
<text x="186.7" y="20">rst</text>
<text x="186.7" y="22.5">Start</text>
<text x="62.7" y="28.6">SW(15:0)</text>
<text x="62.7" y="24.9">Key_x(4:0)</text>
<text x="75.1" y="29.8">SW_OK(15:0)</text>
<text x="75.1" y="26.1">BTN_OK(3:0)</text>
<text x="186.7" y="26.1">SW0</text>
<text x="186.7" y="34.6">Hexs(31:0)</text>
<text x="186.7" y="31">flash</text>
<text x="186.7" y="37.1">point(7:0)</text>
<text x="187" y="39.5">LES(7:0)</text>
<text x="205.3" y="177.2">Scan(2:0)</text>
<text x="205.3" y="179.6">SW0</text>
<text x="214.9" y="178.4">SEGMENT(7:0)</text>
<text x="205" y="182.1">flash</text>
<text x="205.3" y="185.7">Hexs(31:0)</text>
<text x="205.3" y="190.6">LES(7:0)</text>
<text x="205.3" y="188.2">point(7:0)</text>
<text x="220.7" y="188.2">AN(3:0)</text>
</g>
<g font-size="1.2" fill="#808080">
<text x="17.9" y="1.1">1</text>
<text x="51.5" y="1.1">2</text>
<text x="85" y="1.1">3</text>
<text x="118.5" y="1.1">4</text>
<text x="152" y="1.1">5</text>
<text x="185.5" y="1.1">6</text>
<text x="219" y="1.1">7</text>
<text x="252.5" y="1.1">8</text>
<text x=".1" y="27.6">A</text>
<text x="269.2" y="27.6">A</text>
<text x="0" y="79.3">B</text>
<text x="269.1" y="79.3">B</text>
<text x="0" y="131.1">C</text>
<text x="269.1" y="131.1">C</text>
<text x="0" y="182.9">D</text>
<text x="269.1" y="182.9">D</text>
<text x="17.9" y="209.3">1</text>
<text x="51.5" y="209.3">2</text>
<text x="85" y="209.3">3</text>
<text x="118.5" y="209.3">4</text>
<text x="152" y="209.3">5</text>
<text x="185.5" y="209.3">6</text>
<text x="219" y="209.3">7</text>
<text x="252.5" y="209.3">8</text>
</g>
<g font-size="1.2" fill="#000080">
<text x="82.8" y="16.3">CR</text>
<text x="211.4" y="134.5">LED_PEN</text>
</g>
</svg>
